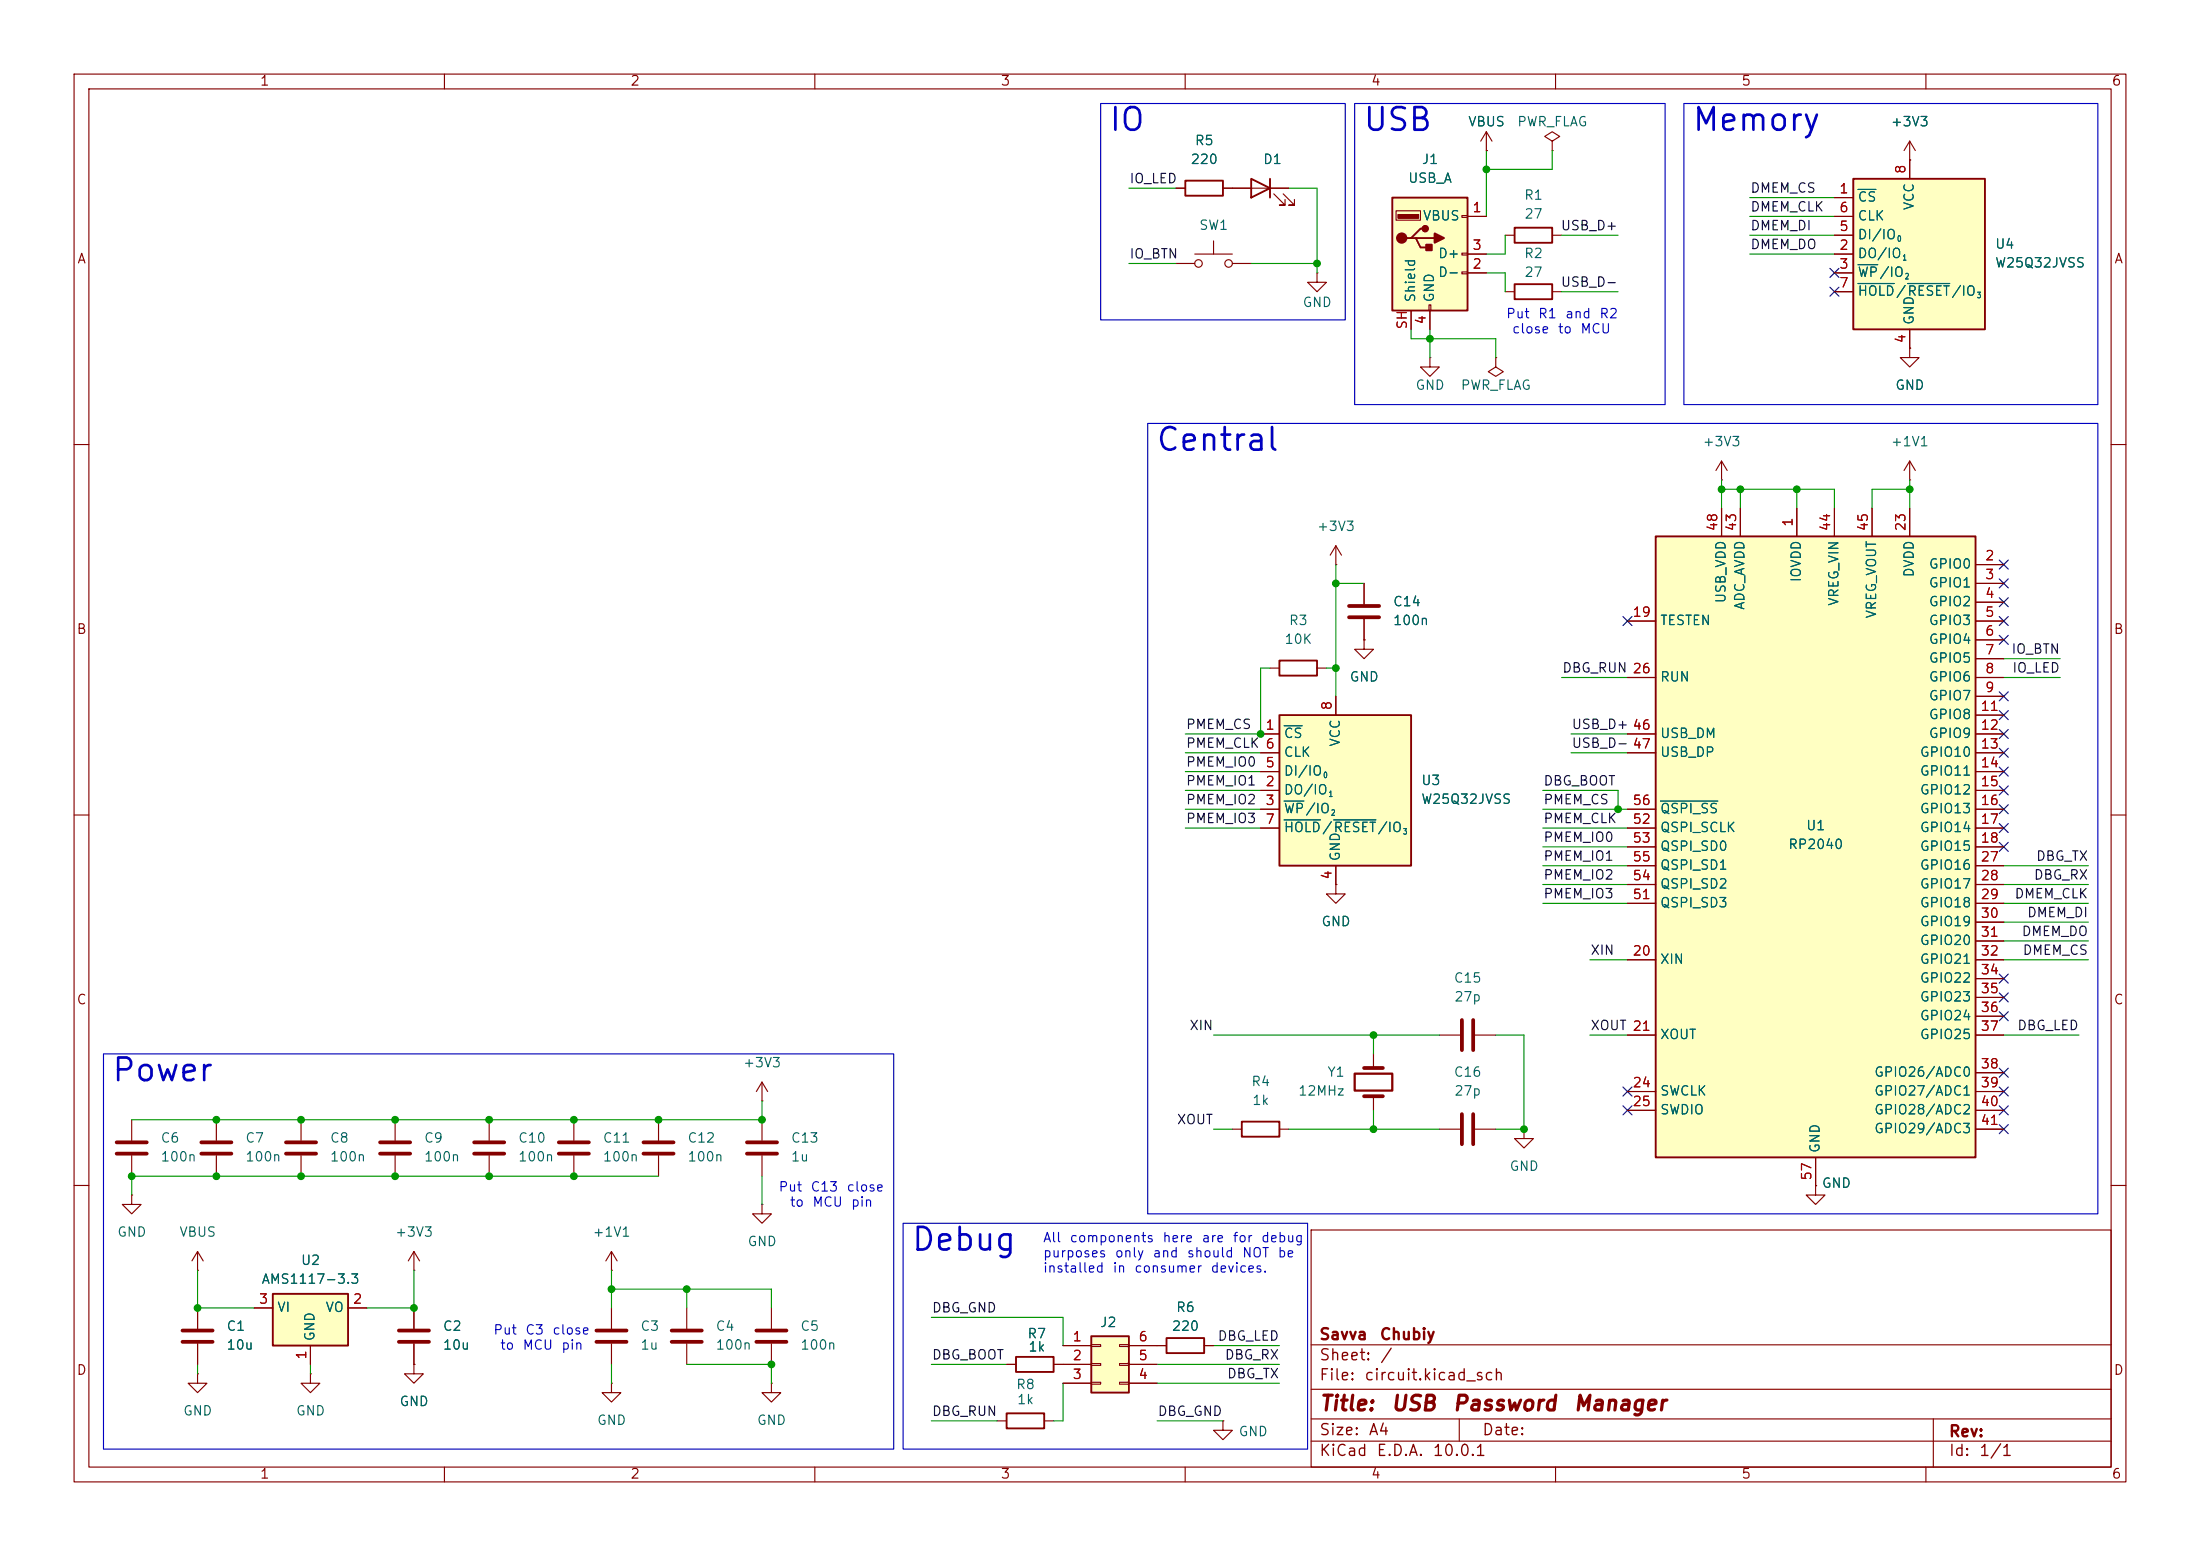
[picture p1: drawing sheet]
<svg xmlns="http://www.w3.org/2000/svg" width="297mm" height="210mm" viewBox="0 0 297 210" stroke-linecap="round" stroke-linejoin="round" font-family="sans-serif">
<g fill="none" stroke="#840000" stroke-width=".15">
<path d="M10 10h277v190h-277zM12 12h273v186h-273zM60 10v2M110 10v2M160 10v2M210 10v2M260 10v2M203.2 31.8h1.3M209.5 31.8h1.3M10 60h2M257.8 64.8h.1M257.8 62.2l-.8 1.3"/>
<path d="M257.8 62.2l.8 1.3M257.8 62.2v2.6M285 60h2M10 110h2M285 110h2M10 160h2M177 166h108v32h-108zM285 160h2M60 198v2M110 198v2M160 198v2M177 194.5h108"/>
<path d="M177 191.5h108M177 187.5h108M177 181.5h108M197 191.5v3M210 198v2M260 198v2M261 191.5v6.5"/>
</g>
<path d="M204.5 30.7h5v2.1h-5z" fill="none" stroke="#840000" stroke-width=".25"/>
<path d="M188 26.7h10.1v15.2h-10.1z" fill="#ffffc2"/>
<path d="M188 26.7h10.1v15.2h-10.1zM190.5 32.1h.6l.7 1.3h1.2M191.1 32.1h2.6M192.4 30.9h-.6l-1.3 1.2h-.6" fill="none" stroke="#840000" stroke-width=".25"/>
<g fill="#840000" stroke="#840000" stroke-width=".25">
<path d="M192.5 33h.8v.8h-.8z"/>
<path d="M193.7 31.5l1.2 .6-1.2 .7z"/>
<circle cx="189.2" cy="32.1" r=".63"/>
<circle cx="192.4" cy="30.9" r=".38"/>
</g>
<path d="M188.7 29h2.8v.5h-2.8z" fill="#840000" stroke="#840000" stroke-width=".15"/>
<g fill="none" stroke="#840000" stroke-width=".15">
<path d="M257.8 19.1l-.8 1.2M257.8 19.1l.8 1.2M257.8 19.1v2.5M188.5 28.4h3.3v1.3h-3.3zM197.4 29.1h.7v.2h-.7zM197.4 34.2h.7v.2h-.7zM197.4 36.7h.7v.3h-.7zM198.1 29.2h2.6M198.1 36.8h2.6M198.1 34.3h2.6M257.8 21.6h.1M190.5 41.9v2.6"/>
<path d="M192.9 41.1h.3v.8h-.3zM193 41.9v2.6"/>
</g>
<path d="M250.2 24.1h17.8v20.4h-17.8z" fill="#ffffc2"/>
<path d="M160 24.4h5.1v2h-5.1zM168.9 24.1l2.5 1.3-2.5 1.3zM171.4 24.1v2.6M250.2 24.1h17.8v20.4h-17.8z" fill="none" stroke="#840000" stroke-width=".25"/>
<g fill="none" stroke="#840000" stroke-width=".15">
<path d="M200.7 17.8l-.8 1.3M200.7 17.8l.7 1.3M200.7 17.8v2.5M209.5 19.1l1.1-.7-1.1-.6-1 .6 1 .7v1.2M158.7 35.6h2.6M158.7 25.4h1.3M161.3 34.3h5.1M163.8 32.5v1.8M165.1 25.4h8.9M166.4 35.6h2.5M172 26.2l1.5 1.5h-.8h.8v-.8M173.2 26.2l1.6 1.5h-.8h.8v-.8"/>
<path d="M177.8 36.8v1.3h1.3l-1.3 1.3-1.3-1.3h1.3M177.8 36.8h.1M200.7 20.3h.1M209.5 20.3h.1M247.6 26.7h2.6M247.6 34.3h2.6M247.6 36.8h2.6M247.6 31.8h2.6M247.6 29.2h2.6M247.6 39.4h2.6M257.8 21.6v2.5M201.9 48.3v1.2l1 .7-1 .6-1-.6 1-.7"/>
<path d="M201.9 48.3h.1M257.8 44.5v2.5M17.8 161.3v1.3h1.2l-1.2 1.2-1.3-1.2h1.3M17.8 161.3h.1M26.7 176.5v2.8M82.5 176.5v2.8M26.7 185.4v1.3h1.2l-1.2 1.3-1.3-1.3h1.3M26.7 185.4h.1M26.7 181.4v2.8M41.9 185.4v1.3h1.3l-1.3 1.3-1.3-1.3h1.3M41.9 185.4h.1M82.5 181.4v2.8"/>
<path d="M104.1 186.7v1.3h1.3l-1.3 1.2-1.2-1.2h1.2M104.1 186.7h.1"/>
<circle cx="161.8" cy="35.6" r=".51"/>
<circle cx="165.9" cy="35.6" r=".51"/>
</g>
<path d="M250.8 25.6h2.5M250.8 35.7h2.7M250.8 38.3h4.9M257.5 38.3h5.7" fill="none" stroke="#006464" stroke-width=".15"/>
<path d="M24.6 179.6h4.1M80.5 179.6h4.1M24.6 181.1h4.1M80.5 181.1h4.1" fill="none" stroke="#840000" stroke-width=".51"/>
<path d="M223.5 72.4h43.2v83.8h-43.2z" fill="#ffffc2"/>
<path d="M223.5 72.4h43.2v83.8h-43.2zM172.7 89.2h5.1v2h-5.1zM167.6 151.4h5.1v2h-5.1z" fill="none" stroke="#840000" stroke-width=".25"/>
<g fill="none" stroke="#840000" stroke-width=".15">
<path d="M257.8 47v1.3h1.3l-1.3 1.2-1.3-1.2h1.3M257.8 47h.1M180.3 76.2h.1M180.3 73.7l-.7 1.2M180.3 73.7l.8 1.2M180.3 73.7v2.5M232.4 68.6v3.8M234.9 68.6v3.8M242.6 68.6v3.8M247.6 68.6v3.8M252.7 68.6v3.8M257.8 68.6v3.8"/>
<path d="M266.7 76.2h3.8M266.7 78.7h3.8M171.4 90.2h1.3M177.8 90.2h1.3M184.1 86.4v1.2h1.3l-1.3 1.3-1.2-1.3h1.2M184.1 86.4h.1M219.7 83.8h3.8M219.7 91.4h3.8M219.7 99.1h3.8M266.7 81.3h3.8M266.7 83.8h3.8M266.7 86.4h3.8"/>
<path d="M266.7 88.9h3.8M266.7 91.4h3.8M266.7 94h3.8M266.7 96.5h3.8M266.7 99.1h3.8M180.3 119.4v1.3h1.3l-1.3 1.2-1.2-1.2h1.2M180.3 119.4h.1M219.7 101.6h3.8M219.7 109.2h3.8M219.7 111.8h3.8M219.7 114.3h3.8M219.7 116.8h3.8"/>
<path d="M219.7 119.4h3.8M266.7 101.6h3.8M266.7 104.1h3.8M266.7 106.7h3.8M266.7 109.2h3.8M266.7 111.8h3.8M266.7 114.3h3.8M266.7 116.8h3.8M266.7 119.4h3.8M194.3 139.7h2.8M199.1 139.7h2.8M219.7 129.5h3.8"/>
<path d="M219.7 139.7h3.8M219.7 121.9h3.8M266.7 129.5h3.8M266.7 139.7h3.8M266.7 121.9h3.8M266.7 124.5h3.8M266.7 127h3.8M266.7 132.1h3.8M266.7 134.6h3.8M266.7 137.2h3.8M166.4 152.4h1.2M172.7 152.4h1.3"/>
<path d="M205.7 152.4v1.3h-1.2l1.2 1.2 1.3-1.2h-1.3M205.7 152.4h.1M219.7 147.3h3.8M219.7 149.9h3.8M245.1 156.2v3.8M266.7 147.3h3.8M266.7 149.9h3.8M266.7 144.8h3.8M266.7 152.4h3.8M245.1 160v1.3h1.3l-1.3 1.3-1.3-1.3h1.3M245.1 160h.1"/>
</g>
<path d="M224.2 108.1h7.7" fill="none" stroke="#006464" stroke-width=".15"/>
<path d="M197.4 137.7v4M198.9 137.7v4" fill="none" stroke="#840000" stroke-width=".51"/>
<path d="M172.7 96.5h17.8v20.3h-17.8z" fill="#ffffc2"/>
<path d="M204.5 38.4h5v2h-5zM172.7 96.5h17.8v20.3h-17.8z" fill="none" stroke="#840000" stroke-width=".25"/>
<g fill="none" stroke="#840000" stroke-width=".15">
<path d="M203.2 39.4h1.3M209.5 39.4h1.3M193 48.3v1.2h1.3l-1.3 1.3-1.2-1.3h1.2M193 48.3h.1M170.2 99.1h2.5M180.3 94v2.5M170.2 106.7h2.5M170.2 109.2h2.5M170.2 104.1h2.5M170.2 101.6h2.5M170.2 111.8h2.5M180.3 116.8v2.6"/>
<path d="M102.9 151.1v2.8M102.9 156v2.8M185.4 142.2v1.9M185.4 148v1.9M194.3 152.4h2.8M199.1 152.4h2.8M102.9 162.6v1.2h1.2l-1.2 1.3-1.3-1.3h1.3M102.9 162.6h.1M104.1 176.5v2.8M104.1 181.4v2.8"/>
</g>
<path d="M173.4 98h2.4M173.4 108.1h2.6M173.4 110.7h4.9M180.1 110.7h5.6" fill="none" stroke="#006464" stroke-width=".15"/>
<path d="M100.8 154.2h4.1M100.8 155.7h4.1M184.1 144.1h2.6M184.1 148h2.6M197.4 150.4v4M198.9 150.4v4M102.1 179.6h4.1M102.1 181.1h4.1" fill="none" stroke="#840000" stroke-width=".51"/>
<path d="M182.9 144.9h5.1v2.3h-5.1z" fill="none" stroke="#840000" stroke-width=".3"/>
<path d="M36.8 174.6h10.2v7h-10.2z" fill="#ffffc2"/>
<path d="M36.8 174.6h10.2v7h-10.2zM135.9 190.8h5.1v2h-5.1zM137.2 183.1h5v2.1h-5zM157.5 180.6h5.1v2h-5.1z" fill="none" stroke="#840000" stroke-width=".25"/>
<g fill="none" stroke="#840000" stroke-width=".15">
<path d="M184.1 78.7v2.8M232.4 64.8h.1M232.4 62.2l-.8 1.3M232.4 62.2l.8 1.3M232.4 62.2v2.6M184.1 83.6v2.8M17.8 151.1v2.8M17.8 156v2.8M29.2 151.1v2.8M29.2 156v2.8M40.6 151.1v2.8M40.6 156v2.8"/>
<path d="M53.3 151.1v2.8M53.3 156v2.8M66 151.1v2.8M66 156v2.8M77.5 151.1v2.8M77.5 156v2.8M88.9 151.1v2.8M88.9 156v2.8M102.9 148.6h.1M102.9 146.1l-.8 1.2M102.9 146.1l.7 1.2M102.9 146.1v2.5"/>
<path d="M26.7 171.5h.1M26.7 168.9l-.8 1.3M26.7 168.9l.7 1.3M26.7 168.9v2.6M34.3 176.5h2.5M47 176.5h2.5M55.9 171.5h.1M55.9 168.9l-.8 1.3M55.9 168.9l.7 1.3M55.9 168.9v2.6M55.9 176.5v2.8M92.7 176.5v2.8"/>
<path d="M41.9 181.6v2.6M55.9 184.2v1.2h1.2l-1.2 1.3-1.3-1.3h1.3M55.9 184.2h.1M55.9 181.4v2.8M82.5 186.7v1.3h1.3l-1.3 1.2-1.2-1.2h1.2M82.5 186.7h.1M92.7 181.4v2.8M134.6 191.8h1.3M135.9 184.2h1.3M141 191.8h1.2M142.2 184.2h1.3M156.2 181.6h1.3"/>
<path d="M162.6 181.6h1.2M165.1 191.8v1.2h1.3l-1.3 1.3-1.3-1.3h1.3M165.1 191.8h.1"/>
</g>
<g fill="none" stroke="#840000" stroke-width=".51">
<path d="M182.1 81.8h4.1M182.1 83.3h4.1M15.7 154.2h4.1M15.7 155.7h4.1M27.2 154.2h4M27.2 155.7h4M38.6 154.2h4.1M38.6 155.7h4.1M51.3 154.2h4.1M51.3 155.7h4.1M64 154.2h4.1M64 155.7h4.1"/>
<path d="M75.4 154.2h4.1M75.4 155.7h4.1M86.9 154.2h4M86.9 155.7h4M53.8 179.6h4.1M90.7 179.6h4M53.8 181.1h4.1M90.7 181.1h4"/>
</g>
<path d="M147.3 180.3h5.1v7.7h-5.1z" fill="#ffffc2"/>
<path d="M147.3 180.3h5.1v7.7h-5.1z" fill="none" stroke="#840000" stroke-width=".25"/>
<g fill="none" stroke="#840000" stroke-width=".15">
<path d="M158.7 25.4h1.3M165.1 25.4h3.8M171.4 25.4h2.6M198.1 29.2h2.6M198.1 36.8h2.6M198.1 34.3h2.6M200.7 20.3h.1M247.6 29.2h2.6M247.6 36.8h2.6M247.6 34.3h2.6M247.6 26.7h2.6M247.6 31.8h2.6"/>
<path d="M247.6 39.4h2.6M257.8 21.6h.1M257.8 21.6v2.5M190.5 41.9v2.6M193 41.9v2.6M257.8 47h.1M257.8 44.5v2.5M184.1 78.7v2.8M232.4 68.6v3.8M234.9 68.6v3.8M242.6 68.6v3.8M247.6 68.6v3.8"/>
<path d="M252.7 68.6v3.8M257.8 68.6v3.8M266.7 76.2h3.8M266.7 78.7h3.8M170.2 99.1h2.5M180.3 94v2.5M184.1 86.4h.1M184.1 83.6v2.8M219.7 99.1h3.8M219.7 83.8h3.8M219.7 91.4h3.8M266.7 99.1h3.8"/>
<path d="M266.7 81.3h3.8M266.7 83.8h3.8M266.7 86.4h3.8M266.7 88.9h3.8M266.7 91.4h3.8M266.7 94h3.8M266.7 96.5h3.8M170.2 106.7h2.5M170.2 109.2h2.5M170.2 104.1h2.5M170.2 101.6h2.5M170.2 111.8h2.5"/>
<path d="M180.3 119.4h.1M180.3 116.8v2.6M219.7 109.2h3.8M219.7 101.6h3.8M219.7 111.8h3.8M219.7 114.3h3.8M219.7 116.8h3.8M219.7 119.4h3.8M266.7 106.7h3.8M266.7 109.2h3.8M266.7 104.1h3.8M266.7 101.6h3.8"/>
<path d="M266.7 111.8h3.8M266.7 114.3h3.8M266.7 116.8h3.8M266.7 119.4h3.8M219.7 129.5h3.8M219.7 139.7h3.8M219.7 121.9h3.8M266.7 129.5h3.8M266.7 139.7h3.8M266.7 121.9h3.8M266.7 124.5h3.8M266.7 127h3.8"/>
<path d="M266.7 132.1h3.8M266.7 134.6h3.8M266.7 137.2h3.8M219.7 147.3h3.8M219.7 149.9h3.8M245.1 156.2v3.8M266.7 147.3h3.8M266.7 149.9h3.8M266.7 144.8h3.8M266.7 152.4h3.8M26.7 176.5v2.8M34.3 176.5h2.5"/>
<path d="M47 176.5h2.5M55.9 176.5v2.8M82.5 171.5h.1M82.5 168.9l-.7 1.3M82.5 168.9l.8 1.3M82.5 168.9v2.6M245.1 160h.1M26.7 181.4v2.8M41.9 181.6v2.6M55.9 184.2h.1M55.9 181.4v2.8M135.9 184.2h1.3"/>
<path d="M142.2 184.2h5.1M143.5 181.6h3.8M143.5 186.7h3.8M147.3 181.5h1.3v.2h-1.3zM147.3 184h1.3v.3h-1.3zM147.3 186.6h1.3v.2h-1.3zM151.1 181.5h1.3v.2h-1.3zM151.1 184h1.3v.3h-1.3zM151.1 186.6h1.3v.2h-1.3zM152.4 181.6h5.1M152.4 184.2h3.8M152.4 186.7h3.8"/>
<path d="M162.6 181.6h1.2"/>
</g>
<g fill="none" stroke="#009600" stroke-width=".15">
<path d="M152.4 25.4h6.3M152.4 35.6h6.3M168.9 35.6h8.9M174 25.4h3.8v11.4M200.7 20.3v8.9M200.7 36.8h2.5v2.6M203.2 31.8v2.5h-2.5M209.5 20.3v2.6h-8.8M210.8 31.8h7.6M210.8 39.4h7.6M236.2 29.2h11.4M236.2 31.8h11.4"/>
<path d="M236.2 34.3h11.4M236.2 26.7h11.4M190.5 44.5v1.2h11.4v2.6M193 44.5v3.8M180.3 78.7h3.8M180.3 76.2v17.8M232.4 66h15.2v2.6M232.4 64.8v3.8M234.9 66v2.6M242.6 66v2.6M257.8 66h-5.1v2.6M257.8 64.8v3.8"/>
<path d="M171.4 90.2h-1.2v8.9h-10.2M179.1 90.2h1.2M210.8 91.4h8.9M212.1 99.1h7.6M270.5 91.4h7.6M270.5 88.9h7.6M160 106.7h10.2M160 111.8h10.2M160 104.1h10.2M160 101.6h10.2M160 109.2h10.2M208.3 106.7h10.1v2.5"/>
<path d="M208.3 111.8h11.4M208.3 109.2h11.4M208.3 116.8h11.4M208.3 119.4h11.4M208.3 114.3h11.4M212.1 101.6h7.6M270.5 116.8h11.4M270.5 119.4h11.4M163.8 139.7h30.5M185.4 139.7v2.5M201.9 139.7h3.8v12.7h-3.8M208.3 121.9h11.4"/>
<path d="M214.6 139.7h5.1M214.6 129.5h5.1M270.5 139.7h10.2M270.5 129.5h11.4M270.5 127h11.4M270.5 121.9h11.4M270.5 124.5h11.4M88.9 158.8h-71.1v2.5M102.9 148.6v2.5h-85.1M102.9 158.8v3.8M163.8 152.4h2.6M174 152.4h20.3"/>
<path d="M185.4 149.9v2.5M26.7 171.5v5h7.6M55.9 171.5v5h-6.4M82.5 171.5v5M82.5 174h21.6v2.5M92.7 174v2.5M125.7 177.8h17.8v3.8M26.7 184.2v1.2M41.9 184.2v1.2M82.5 184.2v2.5M92.7 184.2h11.4v2.5M125.7 191.8h8.9"/>
<path d="M125.7 184.2h10.2M143.5 186.7v5.1h-1.3M156.2 191.8h8.9M156.2 184.2h16.5M156.2 186.7h16.5M163.8 181.6h8.9"/>
</g>
<g fill="none" stroke="#000084" stroke-width=".15">
<path d="M247 38.8l1.3 1.2M247 36.2l1.3 1.2M248.3 38.8l-1.3 1.2M248.3 36.2l-1.3 1.2M269.9 75.6l1.2 1.2M269.9 78.1l1.2 1.2M271.1 75.6l-1.2 1.2M271.1 78.1l-1.2 1.2M219.1 83.2l1.2 1.2M220.3 83.2l-1.2 1.2M269.9 83.2l1.2 1.2M269.9 80.7l1.2 1.2"/>
<path d="M269.9 85.8l1.2 1.2M269.9 93.4l1.2 1.2M269.9 98.5l1.2 1.2M269.9 95.9l1.2 1.2M271.1 83.2l-1.2 1.2M271.1 80.7l-1.2 1.2M271.1 95.9l-1.2 1.2M271.1 85.8l-1.2 1.2M271.1 93.4l-1.2 1.2M271.1 98.5l-1.2 1.2M269.9 113.7l1.2 1.2M269.9 108.6l1.2 1.2"/>
<path d="M269.9 101l1.2 1.2M269.9 106.1l1.2 1.2M269.9 111.2l1.2 1.2M269.9 103.5l1.2 1.2M271.1 113.7l-1.2 1.2M271.1 108.6l-1.2 1.2M271.1 101l-1.2 1.2M271.1 106.1l-1.2 1.2M271.1 111.2l-1.2 1.2M271.1 103.5l-1.2 1.2M269.9 134l1.2 1.2M269.9 136.6l1.2 1.2"/>
<path d="M269.9 131.5l1.2 1.2M271.1 134l-1.2 1.2M271.1 136.6l-1.2 1.2M271.1 131.5l-1.2 1.2M219.1 146.7l1.2 1.2M219.1 149.3l1.2 1.2M220.3 146.7l-1.2 1.2M220.3 149.3l-1.2 1.2M269.9 149.3l1.2 1.2M269.9 146.7l1.2 1.2M269.9 151.8l1.2 1.2M269.9 144.2l1.2 1.2"/>
<path d="M271.1 149.3l-1.2 1.2M271.1 146.7l-1.2 1.2M271.1 151.8l-1.2 1.2M271.1 144.2l-1.2 1.2"/>
</g>
<path d="M148.6 14h33v29.2h-33zM182.9 14h41.9v40.6h-41.9zM227.3 14h55.9v40.6h-55.9zM154.9 57.2h128.3v106.6h-128.3zM14 142.2h106.6v53.4h-106.6zM121.9 165.1h54.6v30.5h-54.6z" fill="none" stroke="#0000c2" stroke-width=".15"/>
<path d="M250.8 25.6h2.5M250.8 35.7h2.7M250.8 38.3h4.9M257.5 38.3h5.7M173.4 98h2.4M173.4 108.1h2.6M173.4 110.7h4.9M180.1 110.7h5.6M224.2 108.1h7.7" fill="none" stroke="#006464" stroke-width=".15"/>
<g fill="#009600" stroke="#009600" stroke-width=".14">
<circle cx="242.6" cy="66" r=".46"/>
<circle cx="234.9" cy="66" r=".46"/>
<circle cx="232.4" cy="66" r=".46"/>
<circle cx="200.7" cy="22.9" r=".46"/>
<circle cx="177.8" cy="35.6" r=".46"/>
<circle cx="193" cy="45.7" r=".46"/>
<circle cx="218.4" cy="109.2" r=".46"/>
<circle cx="257.8" cy="66" r=".46"/>
<circle cx="92.7" cy="174" r=".46"/>
<circle cx="82.5" cy="174" r=".46"/>
<circle cx="55.9" cy="176.5" r=".46"/>
<circle cx="66" cy="151.1" r=".46"/>
<circle cx="66" cy="158.8" r=".46"/>
<circle cx="77.5" cy="151.1" r=".46"/>
<circle cx="77.5" cy="158.8" r=".46"/>
<circle cx="88.9" cy="151.1" r=".46"/>
<circle cx="26.7" cy="176.5" r=".46"/>
<circle cx="180.3" cy="90.2" r=".46"/>
<circle cx="180.3" cy="78.7" r=".46"/>
<circle cx="170.2" cy="99.1" r=".46"/>
<circle cx="205.7" cy="152.4" r=".46"/>
<circle cx="185.4" cy="152.4" r=".46"/>
<circle cx="185.4" cy="139.7" r=".46"/>
<circle cx="104.1" cy="184.2" r=".46"/>
<circle cx="102.9" cy="151.1" r=".46"/>
<circle cx="29.2" cy="151.1" r=".46"/>
<circle cx="53.3" cy="158.8" r=".46"/>
<circle cx="40.6" cy="151.1" r=".46"/>
<circle cx="53.3" cy="151.1" r=".46"/>
<circle cx="29.2" cy="158.8" r=".46"/>
<circle cx="40.6" cy="158.8" r=".46"/>
<circle cx="17.8" cy="158.8" r=".46"/>
</g>
<g font-size="3" fill="#0000c2">
<text x="149.5" y="18.4">IO</text>
<text x="183.8" y="18.4">USB</text>
<text x="228.3" y="18.4">Memory</text>
<text x="155.9" y="61.6">Central</text>
<text x="14.9" y="146.7">Power</text>
<text x="122.9" y="169.6">Debug</text>
</g>
<g font-size="2" fill="#840000">
<text x="178" y="190.9">Title:</text>
<text x="187.7" y="190.9">USB</text>
<text x="196" y="190.9">Password</text>
<text x="212.3" y="190.9">Manager</text>
</g>
<g font-size="1.5" fill="#840000">
<text x="178" y="184">Sheet:</text>
<text x="178" y="181.2">Savva</text>
<text x="186.2" y="181.2">Chubiy</text>
<text x="186.2" y="184">/</text>
<text x="178" y="186.7">File:</text>
<text x="184.1" y="186.7">circuit.kicad_sch</text>
<text x="178" y="196.9">KiCad</text>
<text x="178" y="194.1">Size:</text>
<text x="184.7" y="194.1">A4</text>
<text x="185.7" y="196.9">E.D.A.</text>
<text x="193.3" y="196.9">10.0.1</text>
<text x="200" y="194.1">Date:</text>
<text x="263" y="194.3">Rev:</text>
<text x="263" y="196.9">Id:</text>
<text x="267.1" y="196.9">1/1</text>
</g>
<g font-size="1.3" fill="#840000">
<text x="35" y="11.9">1</text>
<text x="85" y="11.9">2</text>
<text x="135" y="11.9">3</text>
<text x="185" y="11.9">4</text>
<text x="235" y="11.9">5</text>
<text x="285" y="11.9">6</text>
<text x="10.3" y="35.9">A</text>
<text x="285.3" y="35.9">A</text>
<text x="10.3" y="85.9">B</text>
<text x="285.3" y="85.9">B</text>
<text x="10.3" y="135.9">C</text>
<text x="285.3" y="135.9">C</text>
<text x="10.3" y="185.9">D</text>
<text x="285.3" y="185.9">D</text>
<text x="35" y="199.9">1</text>
<text x="85" y="199.9">2</text>
<text x="135" y="199.9">3</text>
<text x="185" y="199.9">4</text>
<text x="235" y="199.9">5</text>
<text x="285" y="199.9">6</text>
</g>
<g font-size="1.3" fill="#006464">
<text x="198.1" y="17.4">VBUS</text>
<text x="204.7" y="17.4">PWR_FLAG</text>
<text x="255.2" y="17.4">+3V3</text>
<text x="160.6" y="22.5">220</text>
<text x="161.2" y="19.9">R5</text>
<text x="170.4" y="22.5">D1</text>
<text x="191.8" y="22.5">J1</text>
<text x="190" y="25">USB_A</text>
<text x="205.7" y="27.3">R1</text>
<text x="205.7" y="29.8">27</text>
<text x="250.7" y="27.5">CS</text>
<text x="258.7" y="28.5" transform="rotate(-90 258.7 28.5)">VCC</text>
<text x="161.8" y="31.3">SW1</text>
<text x="192" y="30.1">VBUS</text>
<text x="194.1" y="35.2">D+</text>
<text x="205.7" y="35.2">R2</text>
<text x="250.7" y="35.2">DO/IO</text>
<text x="250.7" y="32.6">DI/IO</text>
<text x="250.7" y="30.1">CLK</text>
<text x="269.2" y="33.9">U4</text>
<text x="175.8" y="41.8">GND</text>
<text x="191.4" y="40.9" transform="rotate(-90 191.4 40.9)">Shield</text>
<text x="193.9" y="40.9" transform="rotate(-90 193.9 40.9)">GND</text>
<text x="194.1" y="37.7">D-</text>
<text x="205.7" y="37.7">27</text>
<text x="250.7" y="37.7">WP/IO</text>
<text x="250.7" y="40.2">HOLD/RESET/IO</text>
<text x="269.2" y="36.4">W25Q32JVSS</text>
<text x="258.7" y="43.9" transform="rotate(-90 258.7 43.9)">GND</text>
<text x="191" y="52.9">GND</text>
<text x="197.1" y="52.9">PWR_FLAG</text>
<text x="255.8" y="52.9">GND</text>
<text x="229.8" y="60.6">+3V3</text>
<text x="255.2" y="60.6">+1V1</text>
<text x="177.7" y="72">+3V3</text>
<text x="258.7" y="78" transform="rotate(-90 258.7 78)">DVDD</text>
<text x="260.3" y="77.1">GPIO0</text>
<text x="188" y="82.1">C14</text>
<text x="233.3" y="81.5" transform="rotate(-90 233.3 81.5)">USB_VDD</text>
<text x="235.8" y="82.4" transform="rotate(-90 235.8 82.4)">ADC_AVDD</text>
<text x="243.4" y="78.7" transform="rotate(-90 243.4 78.7)">IOVDD</text>
<text x="248.5" y="81.9" transform="rotate(-90 248.5 81.9)">VREG_VIN</text>
<text x="253.6" y="83.6" transform="rotate(-90 253.6 83.6)">VREG_VOUT</text>
<text x="260.3" y="79.6">GPIO1</text>
<text x="260.3" y="82.1">GPIO2</text>
<text x="173.3" y="87.2">10K</text>
<text x="173.9" y="84.7">R3</text>
<text x="188" y="84.7">100n</text>
<text x="224" y="84.7">TESTEN</text>
<text x="260.3" y="84.7">GPIO3</text>
<text x="260.3" y="87.2">GPIO4</text>
<text x="260.3" y="89.8">GPIO5</text>
<text x="182.1" y="92.3">GND</text>
<text x="224" y="92.3">RUN</text>
<text x="260.3" y="92.3">GPIO6</text>
<text x="260.3" y="94.8">GPIO7</text>
<text x="173.2" y="99.9">CS</text>
<text x="181.2" y="100.9" transform="rotate(-90 181.2 100.9)">VCC</text>
<text x="224" y="99.9">USB_DM</text>
<text x="260.3" y="97.4">GPIO8</text>
<text x="260.3" y="99.9">GPIO9</text>
<text x="173.2" y="107.5">DO/IO</text>
<text x="173.2" y="105">DI/IO</text>
<text x="173.2" y="102.5">CLK</text>
<text x="191.8" y="106.3">U3</text>
<text x="224" y="102.5">USB_DP</text>
<text x="259.1" y="102.5">GPIO10</text>
<text x="259.1" y="105">GPIO11</text>
<text x="259.1" y="107.5">GPIO12</text>
<text x="173.2" y="110.1">WP/IO</text>
<text x="173.2" y="112.6">HOLD/RESET/IO</text>
<text x="191.8" y="108.8">W25Q32JVSS</text>
<text x="224" y="112.6">QSPI_SCLK</text>
<text x="224" y="110.1">QSPI_SS</text>
<text x="243.7" y="112.4">U1</text>
<text x="259.1" y="110.1">GPIO13</text>
<text x="259.1" y="112.6">GPIO14</text>
<text x="181.2" y="116.3" transform="rotate(-90 181.2 116.3)">GND</text>
<text x="224" y="115.2">QSPI_SD0</text>
<text x="224" y="117.7">QSPI_SD1</text>
<text x="241.3" y="114.9">RP2040</text>
<text x="259.1" y="115.2">GPIO15</text>
<text x="259.1" y="117.7">GPIO16</text>
<text x="178.3" y="125.3">GND</text>
<text x="224" y="122.8">QSPI_SD3</text>
<text x="224" y="120.2">QSPI_SD2</text>
<text x="259.1" y="120.2">GPIO17</text>
<text x="259.1" y="122.8">GPIO18</text>
<text x="259.1" y="125.3">GPIO19</text>
<text x="224" y="130.4">XIN</text>
<text x="259.1" y="127.9">GPIO20</text>
<text x="259.1" y="130.4">GPIO21</text>
<text x="196.2" y="132.9">C15</text>
<text x="196.2" y="135.5">27p</text>
<text x="259.1" y="132.9">GPIO22</text>
<text x="259.1" y="135.5">GPIO23</text>
<text x="224" y="140.6">XOUT</text>
<text x="259.1" y="138">GPIO24</text>
<text x="259.1" y="140.6">GPIO25</text>
<text x="100.2" y="144.4">+3V3</text>
<text x="168.8" y="146.9">R4</text>
<text x="169" y="149.5">1k</text>
<text x="175.2" y="148.2">12MHz</text>
<text x="179.1" y="145.6">Y1</text>
<text x="196.2" y="145.6">C16</text>
<text x="196.2" y="148.2">27p</text>
<text x="224" y="148.2">SWCLK</text>
<text x="252.9" y="145.6">GPIO26/ADC0</text>
<text x="252.9" y="148.2">GPIO27/ADC1</text>
<text x="21.6" y="154.5">C6</text>
<text x="33" y="154.5">C7</text>
<text x="44.5" y="154.5">C8</text>
<text x="57.2" y="154.5">C9</text>
<text x="69.9" y="154.5">C10</text>
<text x="81.3" y="154.5">C11</text>
<text x="92.7" y="154.5">C12</text>
<text x="106.7" y="154.5">C13</text>
<text x="224" y="150.7">SWDIO</text>
<text x="246" y="155.7" transform="rotate(-90 246 155.7)">GND</text>
<text x="252.9" y="150.7">GPIO28/ADC2</text>
<text x="252.9" y="153.3">GPIO29/ADC3</text>
<text x="21.6" y="157.1">100n</text>
<text x="33" y="157.1">100n</text>
<text x="44.5" y="157.1">100n</text>
<text x="57.2" y="157.1">100n</text>
<text x="69.9" y="157.1">100n</text>
<text x="81.3" y="157.1">100n</text>
<text x="92.7" y="157.1">100n</text>
<text x="106.7" y="157.1">1u</text>
<text x="203.7" y="158.3">GND</text>
<text x="245.9" y="160.6">GND</text>
<text x="15.7" y="167.2">GND</text>
<text x="24.1" y="167.2">VBUS</text>
<text x="53.2" y="167.2">+3V3</text>
<text x="79.9" y="167.2">+1V1</text>
<text x="35.2" y="173.6">AMS1117-3.3</text>
<text x="40.5" y="171">U2</text>
<text x="100.8" y="168.5">GND</text>
<text x="30.5" y="179.9">C1</text>
<text x="37.3" y="177.4">VI</text>
<text x="43.9" y="177.4">VO</text>
<text x="59.7" y="179.9">C2</text>
<text x="86.4" y="179.9">C3</text>
<text x="96.5" y="179.9">C4</text>
<text x="108" y="179.9">C5</text>
<text x="148.4" y="179.4">J2</text>
<text x="158.1" y="179.9">220</text>
<text x="158.7" y="177.4">R6</text>
<text x="30.5" y="182.5">10u</text>
<text x="42.8" y="181.1" transform="rotate(-90 42.8 181.1)">GND</text>
<text x="59.7" y="182.5">10u</text>
<text x="86.4" y="182.5">1u</text>
<text x="96.5" y="182.5">100n</text>
<text x="108" y="182.5">100n</text>
<text x="138.6" y="180.9">R7</text>
<text x="138.7" y="182.7">1k</text>
<text x="24.6" y="191.4">GND</text>
<text x="39.9" y="191.4">GND</text>
<text x="53.8" y="190.1">GND</text>
<text x="137.1" y="187.8">R8</text>
<text x="137.2" y="189.8">1k</text>
<text x="80.5" y="192.6">GND</text>
<text x="102.1" y="192.6">GND</text>
<text x="167.1" y="194.2">GND</text>
</g>
<g font-size="1.3" fill="#a90000">
<text x="257.6" y="23.6" transform="rotate(-90 257.6 23.6)">8</text>
<text x="198.7" y="29">1</text>
<text x="248.2" y="26.4">1</text>
<text x="248.2" y="29">6</text>
<text x="198.7" y="34">3</text>
<text x="248.2" y="34">2</text>
<text x="248.2" y="31.5">5</text>
<text x="198.7" y="36.6">2</text>
<text x="248.2" y="36.6">3</text>
<text x="248.2" y="39.1">7</text>
<text x="190.2" y="44.6" transform="rotate(-90 190.2 44.6)">SH</text>
<text x="192.8" y="43.9" transform="rotate(-90 192.8 43.9)">4</text>
<text x="257.6" y="46.4" transform="rotate(-90 257.6 46.4)">4</text>
<text x="232.2" y="71.8" transform="rotate(-90 232.2 71.8)">48</text>
<text x="234.7" y="71.8" transform="rotate(-90 234.7 71.8)">43</text>
<text x="242.3" y="71.2" transform="rotate(-90 242.3 71.2)">1</text>
<text x="247.4" y="71.8" transform="rotate(-90 247.4 71.8)">44</text>
<text x="252.5" y="71.8" transform="rotate(-90 252.5 71.8)">45</text>
<text x="257.6" y="71.8" transform="rotate(-90 257.6 71.8)">23</text>
<text x="267.9" y="75.9">2</text>
<text x="220.3" y="83.6">19</text>
<text x="267.9" y="78.5">3</text>
<text x="267.9" y="81">4</text>
<text x="267.9" y="83.6">5</text>
<text x="267.9" y="86.1">6</text>
<text x="267.9" y="88.6">7</text>
<text x="180.1" y="96" transform="rotate(-90 180.1 96)">8</text>
<text x="220.3" y="91.2">26</text>
<text x="267.9" y="91.2">8</text>
<text x="267.9" y="93.7">9</text>
<text x="170.7" y="98.8">1</text>
<text x="170.7" y="101.3">6</text>
<text x="220.3" y="98.8">46</text>
<text x="220.3" y="101.3">47</text>
<text x="267.3" y="96.3">11</text>
<text x="267.3" y="98.8">12</text>
<text x="267.3" y="101.3">13</text>
<text x="170.7" y="106.4">2</text>
<text x="170.7" y="103.9">5</text>
<text x="267.3" y="103.9">14</text>
<text x="267.3" y="106.4">15</text>
<text x="170.7" y="109">3</text>
<text x="170.7" y="111.5">7</text>
<text x="220.3" y="111.5">52</text>
<text x="220.3" y="109">56</text>
<text x="267.3" y="109">16</text>
<text x="267.3" y="111.5">17</text>
<text x="180.1" y="118.8" transform="rotate(-90 180.1 118.8)">4</text>
<text x="220.3" y="114">53</text>
<text x="220.3" y="119.1">54</text>
<text x="220.3" y="116.6">55</text>
<text x="267.3" y="114">18</text>
<text x="267.3" y="116.6">27</text>
<text x="267.3" y="119.1">28</text>
<text x="220.3" y="121.7">51</text>
<text x="267.3" y="121.7">29</text>
<text x="267.3" y="124.2">30</text>
<text x="220.3" y="129.3">20</text>
<text x="267.3" y="126.7">31</text>
<text x="267.3" y="129.3">32</text>
<text x="267.3" y="131.8">34</text>
<text x="267.3" y="134.4">35</text>
<text x="267.3" y="136.9">36</text>
<text x="220.3" y="139.4">21</text>
<text x="267.3" y="139.4">37</text>
<text x="220.3" y="147.1">24</text>
<text x="220.3" y="149.6">25</text>
<text x="267.3" y="144.5">38</text>
<text x="267.3" y="147.1">39</text>
<text x="267.3" y="149.6">40</text>
<text x="267.3" y="152.1">41</text>
<text x="244.9" y="159.4" transform="rotate(-90 244.9 159.4)">57</text>
<text x="34.9" y="176.3">3</text>
<text x="47.6" y="176.3">2</text>
<text x="41.7" y="183.6" transform="rotate(-90 41.7 183.6)">1</text>
<text x="144.7" y="181.4">1</text>
<text x="144.7" y="183.9">2</text>
<text x="153.6" y="183.9">5</text>
<text x="153.6" y="181.4">6</text>
<text x="144.7" y="186.4">3</text>
<text x="153.6" y="186.4">4</text>
</g>
<g font-size="1.3" fill="#0f0f0f">
<text x="152.4" y="25.1">IO_LED</text>
<text x="236.2" y="28.9">DMEM_CLK</text>
<text x="236.2" y="26.3">DMEM_CS</text>
<text x="152.4" y="35.2">IO_BTN</text>
<text x="210.6" y="31.4">USB_D+</text>
<text x="236.2" y="33.9">DMEM_DO</text>
<text x="236.2" y="31.4">DMEM_DI</text>
<text x="210.6" y="39">USB_D-</text>
<text x="271.5" y="88.6">IO_BTN</text>
<text x="210.8" y="91.1">DBG_RUN 26</text>
<text x="271.6" y="91.1">IO_LED</text>
<text x="160" y="101.3">PMEM_CLK 6</text>
<text x="160" y="98.7">PMEM_CS</text>
<text x="212.1" y="101.3">USB_D- 47</text>
<text x="212.1" y="98.7">USB_D+ 46</text>
<text x="160" y="106.3">PMEM_IO1</text>
<text x="160" y="103.8">PMEM_IO0</text>
<text x="208.3" y="106.3">DBG_BOOT</text>
<text x="160" y="108.9">PMEM_IO2</text>
<text x="160" y="111.4">PMEM_IO3</text>
<text x="208.3" y="111.4">PMEM_CLK</text>
<text x="208.3" y="114">PMEM_IO0</text>
<text x="208.3" y="108.9">PMEM_CS</text>
<text x="208.3" y="119">PMEM_IO2</text>
<text x="208.3" y="116.5">PMEM_IO1</text>
<text x="274.5" y="119">DBG_RX</text>
<text x="274.8" y="116.5">DBG_TX</text>
<text x="208.3" y="121.6">PMEM_IO3</text>
<text x="271.9" y="121.6">DMEM_CLK</text>
<text x="273.6" y="124.1">DMEM_DI</text>
<text x="214.6" y="129.2">XIN</text>
<text x="272.8" y="126.7">DMEM_DO</text>
<text x="273" y="129.2">DMEM_CS</text>
<text x="160.5" y="139.4">XIN</text>
<text x="214.6" y="139.4">XOUT 21</text>
<text x="272.2" y="139.4">DBG_LED</text>
<text x="158.8" y="152.1">XOUT</text>
<text x="125.7" y="177.5">DBG_GND</text>
<text x="125.7" y="183.8">DBG_BOOT</text>
<text x="164.3" y="181.3">DBG_LED</text>
<text x="165.3" y="183.8">DBG_RX</text>
<text x="125.7" y="191.4">DBG_RUN</text>
<text x="156.2" y="191.4">DBG_GND</text>
<text x="165.6" y="186.3">DBG_TX</text>
</g>
<g font-size="1.3" fill="#0000c2">
<text x="203.2" y="43.3">Put</text>
<text x="204" y="45.3">close</text>
<text x="207.6" y="43.3">R1</text>
<text x="210.2" y="45.3">to</text>
<text x="211.2" y="43.3">and</text>
<text x="213.3" y="45.3">MCU</text>
<text x="215.8" y="43.3">R2</text>
<text x="105" y="161.1">Put</text>
<text x="109.3" y="161.1">C13</text>
<text x="114.2" y="161.1">close</text>
<text x="106.5" y="163.2">to</text>
<text x="109.6" y="163.2">MCU</text>
<text x="114.8" y="163.2">pin</text>
<text x="140.7" y="168">All</text>
<text x="144.3" y="168">components</text>
<text x="156.8" y="168">here</text>
<text x="162.1" y="168">are</text>
<text x="166.3" y="168">for</text>
<text x="170.2" y="168">debug</text>
<text x="140.7" y="170">purposes</text>
<text x="140.7" y="172.1">installed</text>
<text x="150.1" y="172.1">in</text>
<text x="150.4" y="170">only</text>
<text x="153" y="172.1">consumer</text>
<text x="155.5" y="170">and</text>
<text x="160.1" y="170">should</text>
<text x="163.3" y="172.1">devices.</text>
<text x="167.6" y="170">NOT</text>
<text x="172.4" y="170">be</text>
<text x="66.5" y="180.4">Put</text>
<text x="67.4" y="182.5">to</text>
<text x="70.5" y="182.5">MCU</text>
<text x="70.8" y="180.4">C3</text>
<text x="74.5" y="180.4">close</text>
<text x="75.7" y="182.5">pin</text>
</g>
<g font-size=".8" fill="#006464">
<text x="256" y="32.8">0</text>
<text x="256.8" y="35.3">1</text>
<text x="257.1" y="37.9">2</text>
<text x="266.8" y="40.4">3</text>
<text x="178.6" y="105.2">0</text>
<text x="179.3" y="107.7">1</text>
<text x="179.6" y="110.3">2</text>
<text x="189.3" y="112.8">3</text>
</g>
</svg>
